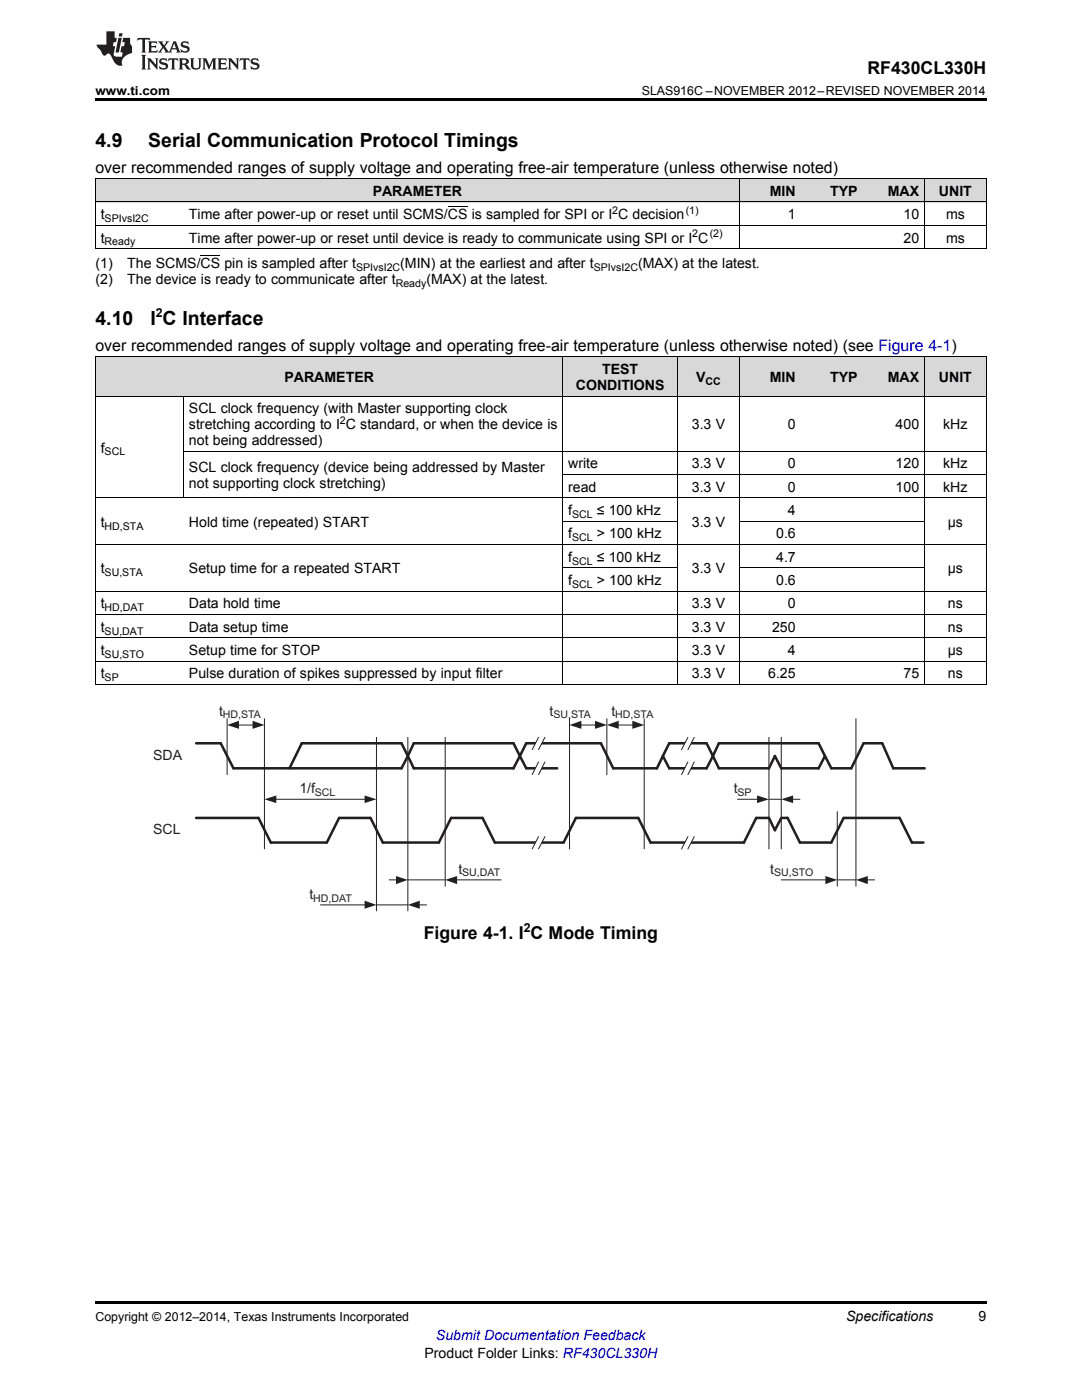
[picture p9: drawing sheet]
<svg xmlns="http://www.w3.org/2000/svg" width="216mm" height="279mm" viewBox="0 0 216 279" stroke-linecap="round" stroke-linejoin="round" font-family="sans-serif">
<g fill="#d8d8d8">
<path d="M19 71.3h17.7v7.8h-17.7z"/>
<path d="M36.7 71.3h75.6v7.8h-75.6z"/>
<path d="M112.3 71.3h22.9v7.8h-22.9z"/>
<path d="M135.2 71.3h12.3v7.8h-12.3z"/>
<path d="M147.5 71.3h12.4v7.8h-12.4z"/>
<path d="M159.9 71.3h12.3v7.8h-12.3z"/>
<path d="M172.2 71.3h12.3v7.8h-12.3z"/>
<path d="M184.5 71.3h12.3v7.8h-12.3z"/>
<path d="M19 35.7h17.7v4.7h-17.7z"/>
<path d="M36.7 35.7h110.8v4.7h-110.8z"/>
<path d="M147.5 35.7h12.4v4.7h-12.4z"/>
<path d="M159.9 35.7h12.3v4.7h-12.3z"/>
<path d="M172.2 35.7h12.3v4.7h-12.3z"/>
<path d="M184.5 35.7h12.3v4.7h-12.3z"/>
</g>
<path d="M19 259.7h177.8v.5h-177.8z" fill="#000"/>
<path d="M39.1 148.3h4.9l2.6 5h33.5l1.3-2.4M39.1 163.2h12.5l2.4 4.9h11.2l2.5-4.9h6.2l2.5 4.9h11.2l2.4-4.9h6.3l2.4 4.9h13.8l2.4-4.9h12.5" fill="none" stroke="#231f20" stroke-width=".51"/>
<path d="M45.3 143.4v11.2M47.5 144.7h3.1M52.8 143.4v26" fill="none" stroke="#231f20" stroke-width=".2"/>
<g fill="#231f20">
<path d="M50.4 143.8l2.4 .9-2.4 .8z"/>
<path d="M45.3 144.7l2.4-.9v1.7z"/>
</g>
<path d="M55 159.5h17.9M75.1 147.2v34.6" fill="none" stroke="#231f20" stroke-width=".2"/>
<g fill="#231f20">
<path d="M72.7 158.7l2.4 .8-2.4 .8z"/>
<path d="M52.8 159.5l2.3-.8v1.6z"/>
</g>
<path d="M81.4 147.2v34.6M83.5 180.6h1.6" fill="none" stroke="#231f20" stroke-width=".2"/>
<path d="M81.4 180.6l2.4-.9v1.7z" fill="#231f20"/>
<path d="M63.9 180.6h9" fill="none" stroke="#231f20" stroke-width=".2"/>
<path d="M72.7 179.7l2.4 .9-2.4 .8z" fill="#231f20"/>
<path d="M91 175.6h9M75.1 180.6h6.3" fill="none" stroke="#231f20" stroke-width=".2"/>
<path d="M88.8 175.6l2.4-.8v1.6z" fill="#231f20"/>
<path d="M77.7 175.6h1.5" fill="none" stroke="#231f20" stroke-width=".2"/>
<path d="M79 174.8l2.4 .8-2.4 .8z" fill="#231f20"/>
<path d="M81.4 175.6h7.4" fill="none" stroke="#231f20" stroke-width=".2"/>
<path d="M81.4 150.9l-1.3-2.6h-19.9l-2.4 5M103.7 150.9l1.3-2.6h14.9l2.5 5" fill="none" stroke="#231f20" stroke-width=".51"/>
<path d="M82.6 148.3h19.9l1.2 2.6-1.2 2.4h-19.9l-1.2-2.4z" fill-rule="evenodd" fill="#fff"/>
<path d="M82.6 148.3h19.9l1.2 2.6-1.2 2.4h-19.9l-1.2-2.4z" fill="none" stroke="#231f20" stroke-width=".51"/>
<path d="M133.5 148.3h7.5l1.3 2.6-1.3 2.4h-7.5l-1.2-2.4z" fill-rule="evenodd" fill="#fff"/>
<path d="M133.5 148.3h7.5l1.3 2.6-1.3 2.4h-7.5l-1.2-2.4zM165.9 168.1l2.4-4.9h11.2l2.5 4.9h2.3" fill="none" stroke="#231f20" stroke-width=".51"/>
<path d="M107.5 147.2h1.2l-1.2 2.4h-1.3z" fill-rule="evenodd" fill="#fff"/>
<path d="M107.5 147.2l-1.3 2.4M108.7 147.2l-1.2 2.4" fill="none" stroke="#231f20" stroke-width=".2"/>
<path d="M107.5 167h1.2l-1.2 2.4h-1.3z" fill-rule="evenodd" fill="#fff"/>
<path d="M113.6 143.4v26M115.8 144.7h3.1M121.1 143.4v11.2M107.5 167l-1.3 2.4M108.7 167l-1.2 2.4" fill="none" stroke="#231f20" stroke-width=".2"/>
<path d="M127.4 163.2l2.4 4.9h18.6l2.5-4.9h2.5l1.2 2.5 1.3-2.5h1.3" fill="none" stroke="#231f20" stroke-width=".51"/>
<g fill="#231f20">
<path d="M118.7 143.8l2.4 .9-2.4 .8z"/>
<path d="M113.6 144.7l2.4-.9v1.7z"/>
</g>
<path d="M123.3 144.7h3M128.5 143.4v26" fill="none" stroke="#231f20" stroke-width=".2"/>
<g fill="#231f20">
<path d="M126.2 143.8l2.3 .9-2.3 .8z"/>
<path d="M121.1 144.7l2.4-.9v1.7z"/>
</g>
<path d="M103.7 150.9l1.3 2.4h6.2M132.3 150.9l-1.2 2.4h-8.7" fill="none" stroke="#231f20" stroke-width=".51"/>
<path d="M107.5 152.1h1.2l-1.2 2.5h-1.3z" fill-rule="evenodd" fill="#fff"/>
<path d="M107.5 152.1l-1.3 2.5M108.7 152.1l-1.2 2.5" fill="none" stroke="#231f20" stroke-width=".2"/>
<path d="M137.3 147.2h1.2l-1.2 2.4h-1.3z" fill-rule="evenodd" fill="#fff"/>
<path d="M137.3 147.2l-1.3 2.4M138.5 147.2l-1.2 2.4" fill="none" stroke="#231f20" stroke-width=".2"/>
<path d="M137.3 167h1.2l-1.2 2.4h-1.3z" fill-rule="evenodd" fill="#fff"/>
<path d="M137.3 167l-1.3 2.4M138.5 167l-1.2 2.4" fill="none" stroke="#231f20" stroke-width=".2"/>
<path d="M137.3 152.1h1.2l-1.2 2.5h-1.3z" fill-rule="evenodd" fill="#fff"/>
<path d="M137.3 152.1l-1.3 2.5M138.5 152.1l-1.2 2.5" fill="none" stroke="#231f20" stroke-width=".2"/>
<path d="M157.2 163.2l2.4 4.9h6.3" fill="none" stroke="#231f20" stroke-width=".51"/>
<path d="M143.4 148.3h19.9l1.3 2.6-1.3 2.4h-7.4l-1.3-2.4-1.2 2.4h-10l-1.1-2.4z" fill-rule="evenodd" fill="#fff"/>
<path d="M143.4 148.3h19.9l1.3 2.6-1.3 2.4h-7.4l-1.3-2.4-1.2 2.4h-10l-1.1-2.4zM164.6 150.9l1.3 2.4h4l2.4-5h3.7l2.2 5h6.3" fill="none" stroke="#231f20" stroke-width=".51"/>
<path d="M170.8 143.4v33.5M167.1 162v14.9M173 175.6h1.5" fill="none" stroke="#231f20" stroke-width=".2"/>
<path d="M170.8 175.6l2.4-.8v1.6z" fill="#231f20"/>
<path d="M155.9 175.6h9" fill="none" stroke="#231f20" stroke-width=".2"/>
<path d="M164.7 174.8l2.4 .8-2.4 .8z" fill="#231f20"/>
<path d="M153.4 147.2v22.2M155.9 147.2v22.2M158.1 159.5h1.5M167.1 175.6h3.7" fill="none" stroke="#231f20" stroke-width=".2"/>
<path d="M155.9 159.5l2.4-.8v1.6z" fill="#231f20"/>
<path d="M147.2 159.5h4" fill="none" stroke="#231f20" stroke-width=".2"/>
<path d="M151.1 158.7l2.3 .8-2.3 .8z" fill="#231f20"/>
<path d="M88.8 147.2v29.7M153.4 159.5h2.5" fill="none" stroke="#231f20" stroke-width=".2"/>
<g fill="none" stroke="#000" stroke-width=".2">
<path d="M19 35.6h177.8M19.1 35.7v14M147.5 35.7v14M184.4 35.7v14M196.8 35.7v14M19 49.6h177.8M19 45h177.8M19 40.3h177.8M19 79h177.8M19 71.2h177.8M19.1 71.3v65.4M36.6 79.1v20.3"/>
<path d="M112.3 71.3v65.4M135.2 71.3v65.4M147.5 71.3v65.4M184.4 71.3v65.4M196.8 71.3v65.4M19 99.4h177.8M36.7 90h160.1M112.3 94.7h84.5M19 118h177.8M19 108.7h177.8M112.3 113.3h22.9M112.3 104h22.9"/>
<path d="M147.5 113.3h37M147.5 104h37M19 136.6h177.8M19 132h177.8M19 127.3h177.8M19 122.6h177.8"/>
</g>
<path d="M19 19.5h177.8v.5h-177.8z" fill="#000"/>
<g fill="#231f20">
<path d="M27.5 7.6l-.1 .5 .4-.2h.6v.1v2.1l-.2 .4h1l-.3-.4v-2.1l.1-.1h.5l.5 .2-.2-.5zM29.5 8.3l.2 .3v1.5l-.2 .4h1.8l.2-.6a1.04 1.04 0 0 1-1.3 .2v-.7h.6l.3 .2v-.6l-.3 .2h-.6v-.6l.8-.1 .4 .3-.2-.5zM31.5 8.3l.9 1.1-.9 1.1h.8l-.2-.2 .5-.7 .4 .7-.2 .2h1.5l-.1-.2 .1-.4h.9l.1 .4-.2 .2h1l-.3-.3-.7-1.9h-.5l-.9 2-.8-1 .9-1h-.8l.1 .3-.3 .5-.4-.6 .2-.2zM34.7 8.6l.4 1h-.7zM36.3 8.4a.63 .63 0 0 0-.2 .7 .63 .63 0 0 0 .6 .4l.6 .2 .1 .2a.75 .75 0 0 1-.7 .4 .75 .75 0 0 1-.6-.5l.1 .7 .1-.1a1.11 1.11 0 0 0 1.5-.6 1.13 1.13 0 0 0-1.2-.8l-.1-.4a1.04 1.04 0 0 1 1.2 .2l-.2-.5-.1 .1-.5-.2zM28.2 10.9l.2 .4v2.2l-.2 .4h1l-.3-.4v-2.2l.3-.4zM29.3 11.6l.3 .4v1.5l-.3 .4h.8l-.2-.4v-1.3l1.5 1.7v-1.9l.2-.4h-.7l.2 .4v.9l-1.1-1.3zM32 11.8a.62 .62 0 0 0-.2 .7 .62 .62 0 0 0 .6 .4l.6 .1 .1 .3a.76 .76 0 0 1-.7 .3 .76 .76 0 0 1-.6-.4l.1 .7 .1-.1a1.11 1.11 0 0 0 1.5-.6 1.13 1.13 0 0 0-1.2-.8l-.1-.4a1.04 1.04 0 0 1 1.2 .2l-.2-.6-.1 .1-.5-.1zM33.7 11.6l-.2 .6a.61 .61 0 0 1 .8-.3v1.6l-.2 .4h.9l-.2-.4v-1.6a.63 .63 0 0 1 .8 .3l-.2-.6zM35.6 11.6l.3 .4v1.5l-.3 .4h1l-.2-.2v-.8l.5 .2a.76 .76 0 0 0 1.2 .7l-1-1a.58 .58 0 0 0 .6-.5 .58 .58 0 0 0-.5-.6zM36.4 11.9h.1a.45 .45 0 0 1 .5 .1 .45 .45 0 0 1 .1 .5l-.7 .2zM37.9 11.6l.2 .2a2.17 2.17 0 0 0 .3 1.9 .99 .99 0 0 0 1.6-.6v-1.1l.2-.4h-.7l.2 .2a1.92 1.92 0 0 1-.2 1.8 .6 .6 0 0 1-.9-.5v-1.1l.2-.4zM40.4 11.6l.2 .4v1.5l-.2 .4h.7l-.2-.4v-1.4l.8 1.8 .8-1.8v1.4l-.2 .4h.9l-.2-.4v-1.5l.2-.4h-.8l-.6 1.5-.6-1.5zM43.4 11.6l.2 .4v1.5l-.2 .4h1.8l.2-.6a1.04 1.04 0 0 1-1.3 .1v-.6h.5l.4 .2v-.6l-.4 .2h-.5v-.7h.8l.3 .3-.1-.6zM45.5 11.6l.2 .4v1.5l-.2 .4h.7l-.2-.4v-1.3l1.5 1.7v-1.9l.2-.4h-.7l.2 .4v.9l-1.1-1.3zM47.9 11.6l-.1 .6a.61 .61 0 0 1 .8-.3v1.6l-.3 .4h1l-.3-.4 .1-1.6a.63 .63 0 0 1 .7 .3l-.1-.6zM50.2 11.8a.62 .62 0 0 0-.2 .7 .62 .62 0 0 0 .6 .4l.6 .1 .2 .3a.76 .76 0 0 1-.8 .3 .76 .76 0 0 1-.6-.4l.1 .7 .2-.1a1.11 1.11 0 0 0 1.5-.6 1.13 1.13 0 0 0-1.3-.8l-.1-.4a1.04 1.04 0 0 1 1.2 .2l-.1-.6-.2 .1-.5-.1z"/>
<path d="M21.2 6.3v2.6h-1.9l.1 .4 .7 .9a.91 .91 0 0 0 1 .8 .56 .56 0 0 1 .5-.3 .56 .56 0 0 1 .5 .3l.4 .8a1.53 1.53 0 0 0 1.9 1.2 1.54 1.54 0 0 1 1-2.1l.9-.3v-1.4a1.52 1.52 0 0 1-.3-1.6h-1.4l-.2 .8h.5l-.2 .8h-.4l-.2 1v.2l.4 .1-.2 .8a1.93 1.93 0 0 1-1.6-.3l.3-1.8h-.5l.2-.8h.4l.2-.8h-.4v-1.3zM23.6 7.6l-.6 2.9h.7l.6-2.9zM23.8 6.6l-.1 .7h.6l.2-.7z"/>
</g>
<path d="M40 51.1h3.9M89.4 41.3h3.9" fill="none" stroke="#000" stroke-width=".2"/>
<g font-size="3.9">
<text x="19" y="29.3">4.9</text>
<text x="29.6" y="29.3">Serial Communication Protocol Timings</text>
<text x="19" y="64.8">4.10</text>
<text x="30" y="64.8">I C Interface</text>
</g>
<g font-size="3.5">
<text x="173.1" y="14.8">RF430CL330H</text>
<text x="84.6" y="187.5">Figure 4-1. I C Mode Timing</text>
</g>
<g font-size="3.2">
<text x="19" y="34.4">over recommended ranges of supply voltage and operating free-air temperature (unless otherwise noted)</text>
<text x="19" y="70">over recommended ranges of supply voltage and operating free-air temperature (unless otherwise noted) (see Figure 4-1)</text>
</g>
<g font-size="2.8">
<text x="74.4" y="39.1">PARAMETER</text>
<text x="153.6" y="39.1">MIN</text>
<text x="165.6" y="39.1">TYP</text>
<text x="177.2" y="39.1">MAX</text>
<text x="187.4" y="39.1">UNIT</text>
<text x="20.1" y="43.7">t</text>
<text x="37.7" y="43.7">Time after power-up or reset until SCMS/CS is sampled for SPI or I C decision</text>
<text x="157.2" y="43.7">1</text>
<text x="180.3" y="43.7">10</text>
<text x="188.8" y="43.7">ms</text>
<text x="19" y="53.6">(1)</text>
<text x="20.1" y="48.4">t</text>
<text x="25.4" y="53.6">The SCMS/CS pin is sampled after t</text>
<text x="37.7" y="48.4">Time after power-up or reset until device is ready to communicate using SPI or I C</text>
<text x="79.9" y="53.6">(MIN) at the earliest and after t</text>
<text x="127.3" y="53.6">(MAX) at the latest.</text>
<text x="180.3" y="48.4">20</text>
<text x="188.8" y="48.4">ms</text>
<text x="19" y="56.7">(2)</text>
<text x="25.4" y="56.7">The device is ready to communicate after t</text>
<text x="85.1" y="56.7">(MAX) at the latest.</text>
<text x="56.8" y="76.2">PARAMETER</text>
<text x="114.9" y="77.8">CONDITIONS</text>
<text x="120.2" y="74.6">TEST</text>
<text x="138.9" y="76.2">V</text>
<text x="153.6" y="76.2">MIN</text>
<text x="165.6" y="76.2">TYP</text>
<text x="177.2" y="76.2">MAX</text>
<text x="187.4" y="76.2">UNIT</text>
<text x="37.7" y="82.5">SCL clock frequency (with Master supporting clock</text>
<text x="37.7" y="85.7">stretching according to I C standard, or when the device is</text>
<text x="37.7" y="88.8">not being addressed)</text>
<text x="138" y="85.7">3.3 V</text>
<text x="157.2" y="85.7">0</text>
<text x="178.7" y="85.7">400</text>
<text x="188.2" y="85.7">kHz</text>
<text x="20.1" y="90.3">f</text>
<text x="37.7" y="94.2">SCL clock frequency (device being addressed by Master</text>
<text x="113.4" y="93.5">write</text>
<text x="138" y="93.5">3.3 V</text>
<text x="157.2" y="93.5">0</text>
<text x="178.7" y="93.5">120</text>
<text x="188.2" y="93.5">kHz</text>
<text x="37.7" y="97.4">not supporting clock stretching)</text>
<text x="113.4" y="98.1">read</text>
<text x="138" y="98.1">3.3 V</text>
<text x="157.2" y="98.1">0</text>
<text x="178.7" y="98.1">100</text>
<text x="188.2" y="98.1">kHz</text>
<text x="20.1" y="105.1">t</text>
<text x="37.7" y="105.1">Hold time (repeated) START</text>
<text x="113.4" y="102.8">f</text>
<text x="113.4" y="107.5">f</text>
<text x="119.1" y="102.8">≤ 100 kHz</text>
<text x="119.1" y="107.5">&gt; 100 kHz</text>
<text x="138" y="105.1">3.3 V</text>
<text x="154.9" y="107.5">0.6</text>
<text x="157.2" y="102.8">4</text>
<text x="189.1" y="105.1">µs</text>
<text x="113.4" y="112.1">f</text>
<text x="119.1" y="112.1">≤ 100 kHz</text>
<text x="154.9" y="112.1">4.7</text>
<text x="20.1" y="114.4">t</text>
<text x="37.7" y="114.4">Setup time for a repeated START</text>
<text x="113.4" y="116.8">f</text>
<text x="119.1" y="116.8">&gt; 100 kHz</text>
<text x="138" y="114.4">3.3 V</text>
<text x="154.9" y="116.8">0.6</text>
<text x="189.1" y="114.4">µs</text>
<text x="20.1" y="121.4">t</text>
<text x="37.7" y="121.4">Data hold time</text>
<text x="138" y="121.4">3.3 V</text>
<text x="157.2" y="121.4">0</text>
<text x="189.2" y="121.4">ns</text>
<text x="20.1" y="126.1">t</text>
<text x="20.1" y="130.7">t</text>
<text x="37.7" y="126.1">Data setup time</text>
<text x="37.7" y="130.7">Setup time for STOP</text>
<text x="138" y="126.1">3.3 V</text>
<text x="138" y="130.7">3.3 V</text>
<text x="154.1" y="126.1">250</text>
<text x="157.2" y="130.7">4</text>
<text x="189.1" y="130.7">µs</text>
<text x="189.2" y="126.1">ns</text>
<text x="20.1" y="135.4">t</text>
<text x="37.7" y="135.4">Pulse duration of spikes suppressed by input filter</text>
<text x="138" y="135.4">3.3 V</text>
<text x="153.3" y="135.4">6.25</text>
<text x="180.3" y="135.4">75</text>
<text x="189.2" y="135.4">ns</text>
<text x="168.8" y="263.6">Specifications</text>
<text x="195.3" y="263.6">9</text>
<text x="84.7" y="270.9">Product Folder Links: RF430CL330H</text>
</g>
<g font-size="2.8" fill="#231f20">
<text x="43.7" y="142.8">t</text>
<text x="109.7" y="142.8">t</text>
<text x="122" y="142.8">t</text>
<text x="30.6" y="151.6">SDA</text>
<text x="59.8" y="158.2">1/f</text>
<text x="146.4" y="158.2">t</text>
<text x="30.6" y="166.5">SCL</text>
<text x="61.7" y="179.3">t</text>
<text x="91.5" y="174.3">t</text>
<text x="153.7" y="174.3">t</text>
</g>
<text font-size="2.8" fill="#00f" x="87" y="267.4">Submit Documentation Feedback</text>
<g font-size="2.5">
<text x="19" y="19">www.ti.com</text>
<text x="128.1" y="19">SLAS916C –NOVEMBER 2012–REVISED NOVEMBER 2014</text>
<text x="31.1" y="63.3">2</text>
<text x="104.5" y="186.1">2</text>
<text x="19" y="263.6">Copyright © 2012–2014, Texas Instruments Incorporated</text>
</g>
<g font-size="2.1">
<text x="20.9" y="44.3">SPIvsI2C</text>
<text x="122.2" y="42.6">2</text>
<text x="136.8" y="42.6">(1)</text>
<text x="138.1" y="47.3">2</text>
<text x="141.6" y="47.3">(2)</text>
<text x="20.9" y="49">Ready</text>
<text x="71.1" y="54.1">SPIvsI2C</text>
<text x="79" y="57.3">Ready</text>
<text x="118.5" y="54.1">SPIvsI2C</text>
<text x="140.8" y="76.8">CC</text>
<text x="67.8" y="84.5">2</text>
<text x="20.9" y="90.9">SCL</text>
<text x="20.9" y="105.7">HD,STA</text>
<text x="114.2" y="103.4">SCL</text>
<text x="114.2" y="108">SCL</text>
<text x="114.2" y="112.7">SCL</text>
<text x="20.9" y="115">SU,STA</text>
<text x="114.2" y="117.3">SCL</text>
<text x="20.9" y="122">HD,DAT</text>
<text x="20.9" y="126.6">SU,DAT</text>
<text x="20.9" y="131.3">SU,STO</text>
<text x="20.9" y="136">SP</text>
</g>
<g font-size="2.1" fill="#231f20">
<text x="44.5" y="143.3">HD,STA</text>
<text x="110.4" y="143.3">SU,STA</text>
<text x="122.8" y="143.3">HD,STA</text>
<text x="62.8" y="158.8">SCL</text>
<text x="147.2" y="158.8">SP</text>
<text x="62.5" y="179.9">HD,DAT</text>
<text x="92.2" y="174.9">SU,DAT</text>
<text x="154.5" y="174.9">SU,STO</text>
</g>
</svg>
